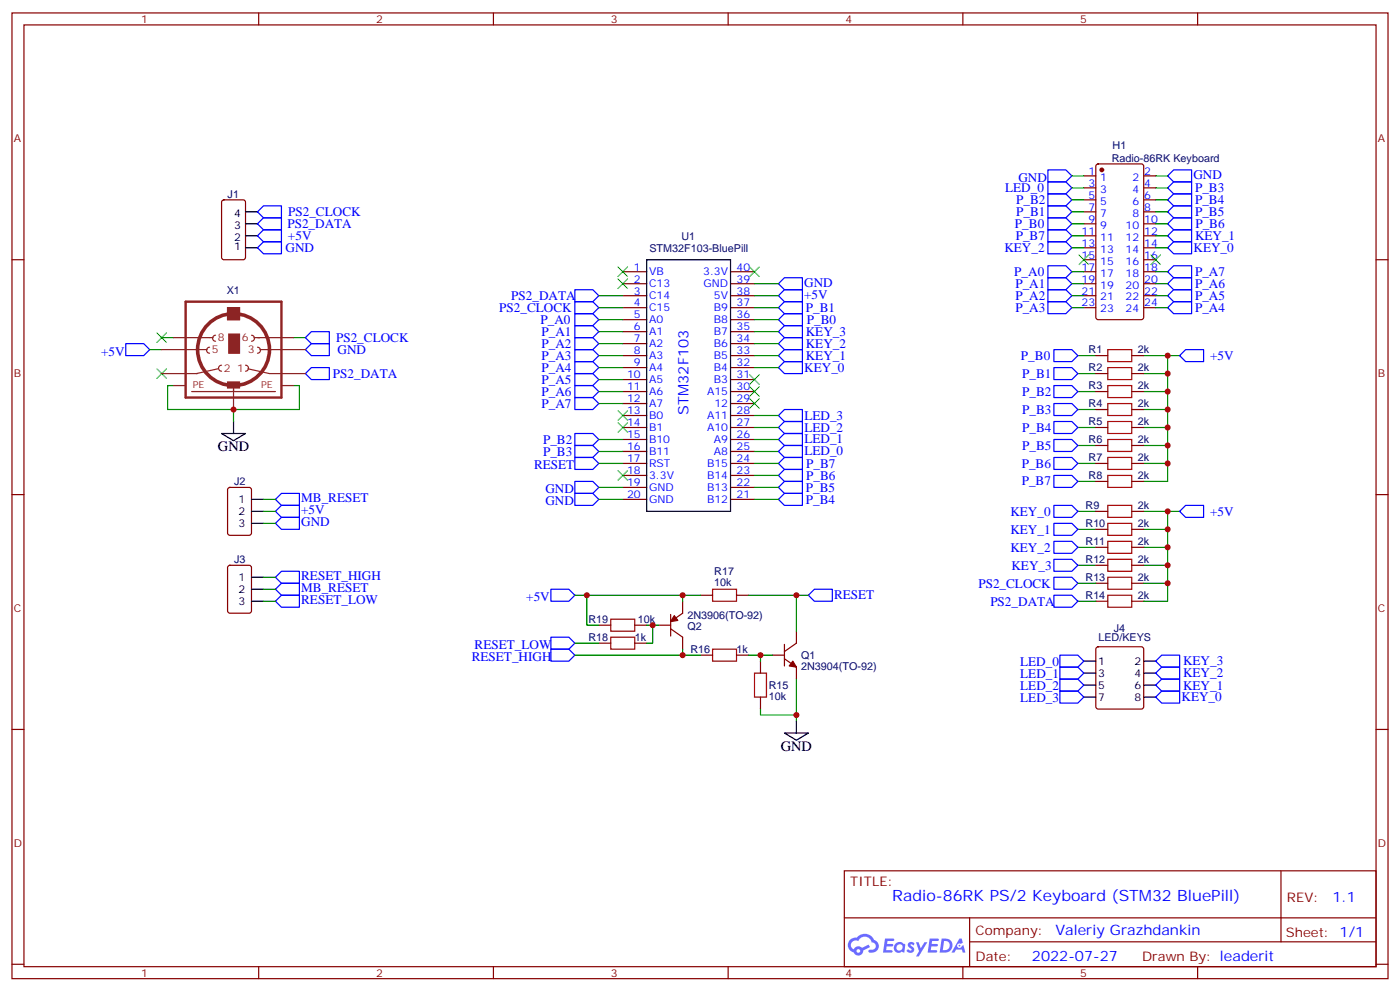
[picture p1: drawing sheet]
<svg xmlns="http://www.w3.org/2000/svg" width="412mm" height="292mm" viewBox="0 0 412 292" stroke-linecap="round" stroke-linejoin="round" font-family="sans-serif">
<g fill="none" stroke="#870000" stroke-width=".35">
<path d="M3.5 3.8h405.4v284.3h-405.4zM7.1 7.3h398.2v277.3h-398.2zM76.2 3.8v3.5M145.3 3.8v3.5M214.5 3.8v3.5M283.6 3.8v3.5M352.8 3.8v3.5M3.5 76.5h3.6M405.3 76.5h3.6M3.5 145.6h3.6M405.3 145.6h3.6M3.5 214.8h3.6"/>
<path d="M405.3 214.8h3.6M248.7 256.4h156.6v28.2h-156.6zM377.3 256.4v20.9M248.7 270.2h156.5M285.6 277.3h119.6M285.6 270.2v14.2M3.5 283.9h3.6M76.2 284.6v3.5M145.3 284.6v3.5M214.5 284.6v3.5M283.6 284.6v3.5M352.8 284.6v3.5"/>
<path d="M405.3 283.9h3.6"/>
</g>
<g fill="#5487ff">
<path d="M267.7 277.6a1.22 1.22 0 0 1 1.7 .2l-.4 .6a.47 .47 0 0 0-.3-.4 .47 .47 0 0 0-.5 .2l.1 .2a1.14 1.14 0 0 1 .8 1.8 1.14 1.14 0 0 1-1.9 0l-.2-.2 .5-.6 .7 .5a.29 .29 0 0 0 .3-.3 .29 .29 0 0 0-.2-.3 1.04 1.04 0 0 1-.6-1.7z"/>
<path d="M260.7 276.3h2.4l.3 .2-.2 .5-1.8 .1-.1 .8h1.5l.3 .4-.3 .4h-1.6l-.2 1.1h1.7l.2 .3-.2 .3-2.6 .1z"/>
<path d="M273.8 276.3h2.4l.3 .2-.1 .5-1.8 .1-.2 .8h1.6l.3 .4-.4 .4h-1.6l-.1 1.1h1.7l.2 .3-.2 .3-2.6 .1z"/>
<path d="M282.6 276.3h.7l.3 1.3-.6 .3a.69 .69 0 0 0-1 .3 .69 .69 0 0 0 .4 .9 .69 .69 0 0 0 .9-.6l.5-.2 .6 2.2h-.8l-.2-.9h-1.8l-.5 .9h-.8z"/>
<path d="M269.8 277.4h.8l.6 1.8 1.1-1.8h.9l-2.6 4.2h-.8l.9-1.5z"/>
<path d="M277.4 276.3l-.6 4.2h1.3a2.11 2.11 0 0 0 2.5-2.1 2.11 2.11 0 0 0-2.5-2.1zM278.1 277.1a1.39 1.39 0 0 1 1.7 1.4 1.39 1.39 0 0 1-1.8 1.3h-.3z"/>
<path d="M263.7 277.9a1.54 1.54 0 0 0-.1 2.2 1.54 1.54 0 0 0 2.2 .1l.6 .3 .3-2.3-.2-.3h-.4a1.49 1.49 0 0 0-2.4 0zM264 278.9a.94 .94 0 0 1 1.8 0 .94 .94 0 0 1-1.8 0z"/>
<path d="M250.4 276.7a2.18 2.18 0 0 0 1.1 3.7 1.44 1.44 0 0 0 1.6 .9 1.44 1.44 0 0 0 1.2-1.4l2-1.1-.5-.7-1.9 1a1.47 1.47 0 0 0-2.4 .4 1.39 1.39 0 0 1-.7-1.9 1.39 1.39 0 0 1 2-.5 2.12 2.12 0 0 1 2.2-1.3 2.12 2.12 0 0 1 1.9 1.7 1.14 1.14 0 0 1 1.1 1.4 1.14 1.14 0 0 1-1.7 .7 .43 .43 0 0 0-.5 .4 .43 .43 0 0 0 .4 .5 1.98 1.98 0 0 0 2.5-1.2 1.98 1.98 0 0 0-1.2-2.6 3.1 3.1 0 0 0-5.3-.6l-.9 .1zM252.3 280a.55 .55 0 0 1 1.1 0 .55 .55 0 0 1-1.1 0z"/>
<circle cx="282.6" cy="278.4" r=".26"/>
</g>
<g fill="none" stroke="#00f" stroke-width=".35">
<path d="M308.7 53.6h5.3l1.7 1.7-1.7 1.8h-5.3zM308.7 57.1h5.3l1.7 1.7-1.7 1.8h-5.3zM308.7 50h5.3l1.7 1.8-1.7 1.8h-5.3zM344 55.3l1.7-1.7h5.3v3.5h-5.3zM345.7 57.1h5.3v3.5h-5.3l-1.7-1.8zM345.7 50h5.3v3.6h-5.3l-1.7-1.8zM75.8 62.4l1.8-1.8h5.3v3.5h-5.3zM75.8 69.4l1.8-1.7h5.3v3.5h-5.3zM75.8 73l1.8-1.8h5.3v3.5h-5.3zM75.8 65.9l1.8-1.8h5.3v3.6h-5.3zM308.7 78.2h5.3l1.7 1.8-1.7 1.8h-5.3zM308.7 60.6h5.3l1.7 1.8-1.7 1.7h-5.3z"/>
<path d="M308.7 64.1h5.3l1.7 1.8-1.7 1.8h-5.3zM308.7 67.7h5.3l1.7 1.7-1.7 1.8h-5.3zM308.7 71.2h5.3l1.7 1.8-1.7 1.7h-5.3zM344 62.4l1.7-1.8h5.3v3.5h-5.3zM344 69.4l1.7-1.7h5.3v3.5h-5.3zM345.7 64.1h5.3v3.6h-5.3l-1.7-1.8zM345.7 71.2h5.3v3.5h-5.3l-1.7-1.7zM90 99.4l1.7-1.8h5.3v3.6h-5.3zM169.3 88.8h5.3l1.8 1.8-1.8 1.8h-5.3zM169.3 85.3h5.3l1.8 1.8-1.8 1.7h-5.3zM169.3 92.4h5.3l1.8 1.7-1.8 1.8h-5.3zM169.3 95.9h5.3l1.8 1.7-1.8 1.8h-5.3z"/>
<path d="M169.3 99.4h5.3l1.8 1.8-1.8 1.7h-5.3zM229.3 83.5l1.8-1.7h5.3v3.5h-5.3zM229.3 87.1l1.8-1.8h5.3v3.5h-5.3zM229.3 94.1l1.8-1.7h5.3v3.5h-5.3zM229.3 90.6l1.8-1.8h5.3v3.6h-5.3zM229.3 97.6l1.8-1.7h5.3v3.5h-5.3zM308.7 81.8h5.3l1.7 1.7-1.7 1.8h-5.3zM308.7 85.3h5.3l1.7 1.8-1.7 1.7h-5.3zM308.7 88.8h5.3l1.7 1.8-1.7 1.8h-5.3zM344 80l1.7-1.8h5.3v3.6h-5.3zM344 87.1l1.7-1.8h5.3v3.5h-5.3zM345.7 81.8h5.3v3.5h-5.3l-1.7-1.8z"/>
<path d="M345.7 88.8h5.3v3.6h-5.3l-1.7-1.8zM37 101.2h5.3l1.8 1.7-1.8 1.8h-5.3zM90 102.9l1.7-1.7h5.3v3.5h-5.3zM91.7 108.2h5.3v3.6h-5.3l-1.7-1.8zM169.3 102.9h5.3l1.8 1.8-1.8 1.8h-5.3zM169.3 106.5h5.3l1.8 1.7-1.8 1.8h-5.3zM169.3 110h5.3l1.8 1.8-1.8 1.7h-5.3zM169.3 113.5h5.3l1.8 1.8-1.8 1.8h-5.3zM169.3 117.1h5.3l1.8 1.7-1.8 1.8h-5.3zM229.3 108.2l1.8-1.7h5.3v3.5h-5.3zM229.3 104.7l1.8-1.8h5.3v3.6h-5.3zM229.3 101.2l1.8-1.8h5.3v3.5h-5.3z"/>
<path d="M310.4 102.9h5.3l1.8 1.8-1.8 1.8h-5.3zM310.4 108.2h5.3l1.8 1.8-1.8 1.8h-5.3zM310.4 113.5h5.3l1.8 1.8-1.8 1.8h-5.3zM310.4 118.8h5.3l1.8 1.8-1.8 1.7h-5.3zM347.5 104.7l1.7-1.8h5.3v3.6h-5.3zM169.3 127.6h5.3l1.8 1.8-1.8 1.8h-5.3zM169.3 131.2h5.3l1.8 1.7-1.8 1.8h-5.3zM169.3 134.7h5.3l1.8 1.8-1.8 1.7h-5.3zM229.3 140l1.8-1.8h5.3v3.5h-5.3zM229.3 136.5l1.8-1.8h5.3v3.5h-5.3zM229.3 132.9l1.8-1.7h5.3v3.5h-5.3zM229.3 129.4l1.8-1.8h5.3v3.6h-5.3z"/>
<path d="M229.3 122.3l1.8-1.7h5.3v3.5h-5.3zM231.1 124.1h5.3v3.5h-5.3l-1.8-1.7zM310.4 124.1h5.3l1.8 1.8-1.8 1.7h-5.3zM310.4 129.4h5.3l1.8 1.8-1.8 1.7h-5.3zM310.4 134.7h5.3l1.8 1.8-1.8 1.7h-5.3zM310.4 140h5.3l1.8 1.7-1.8 1.8h-5.3zM81.1 147l1.8-1.7h5.3v3.5h-5.3zM81.1 150.6l1.8-1.8h5.3v3.5h-5.3zM81.1 154.1l1.8-1.8h5.3v3.6h-5.3zM169.3 145.3h5.3l1.8 1.7-1.8 1.8h-5.3zM169.3 141.7h5.3l1.8 1.8-1.8 1.8h-5.3zM229.3 147l1.8-1.7h5.3v3.5h-5.3z"/>
<path d="M231.1 141.7h5.3v3.6h-5.3l-1.8-1.8zM310.4 148.8h5.3l1.8 1.8-1.8 1.7h-5.3zM310.4 154.1h5.3l1.8 1.8-1.8 1.7h-5.3zM310.4 159.4h5.3l1.8 1.7-1.8 1.8h-5.3zM349.2 148.8h5.3v3.5h-5.3l-1.7-1.7zM81.1 173.5l1.8-1.8h5.3v3.6h-5.3zM81.1 170l1.8-1.8h5.3v3.5h-5.3zM81.1 177l1.8-1.7h5.3v3.5h-5.3zM162.3 173.5h5.3l1.7 1.8-1.7 1.7h-5.3zM238.1 175.3l1.8-1.8h5.3v3.5h-5.3zM310.4 170h5.3l1.8 1.7-1.8 1.8h-5.3zM310.4 175.3h5.3l1.8 1.7-1.8 1.8h-5.3z"/>
<path d="M310.4 164.7h5.3l1.8 1.7-1.8 1.8h-5.3zM162.3 187.6h5.3l1.7 1.8-1.7 1.7h-5.3zM162.3 191.1h5.3l1.7 1.8-1.7 1.8h-5.3zM312.2 200h5.3l1.8 1.7-1.8 1.8h-5.3zM312.2 196.4h5.3l1.8 1.8-1.8 1.8h-5.3zM312.2 192.9h5.3l1.8 1.8-1.8 1.7h-5.3zM340.4 198.2l1.8-1.8h5.3v3.6h-5.3zM342.2 192.9h5.3v3.5h-5.3l-1.8-1.7zM312.2 203.5h5.3l1.8 1.7-1.8 1.8h-5.3zM340.4 201.7l1.8-1.7h5.3v3.5h-5.3zM340.4 205.2l1.8-1.7h5.3v3.5h-5.3z"/>
</g>
<g fill="none" stroke="#008700" stroke-width=".35">
<path d="M315.7 55.3h3.6M315.7 58.8h3.6M315.7 51.8h3.6M340.4 55.3h3.6M340.4 58.8h3.6M340.4 51.8h3.6M315.7 62.4h3.6M315.7 65.9h3.6M315.7 69.4h3.6M315.7 73h3.6M340.4 62.4h3.6M340.4 65.9h3.6"/>
<path d="M340.4 69.4h3.6M340.4 73h3.6M47.6 99.4h3.6M86.4 99.4h3.6M176.4 87.1h7M176.4 90.6h7M176.4 97.6h7M176.4 94.1h7M222.2 83.5h7.1M222.2 87.1h7.1M222.2 90.6h7.1M222.2 97.6h7.1"/>
<path d="M222.2 94.1h7.1M315.7 80h3.6M315.7 83.5h3.6M315.7 87.1h3.6M315.7 90.6h3.6M340.4 80h3.6M340.4 83.5h3.6M340.4 87.1h3.6M340.4 90.6h3.6M44.1 102.9h3.5M51.2 113.5h-1.8v7.1h19.4M86.4 113.5h1.8v7.1h-19.4v3.5"/>
<path d="M176.4 118.8h7M176.4 115.3h7M176.4 111.8h7M176.4 108.2h7M176.4 104.7h7M176.4 101.2h7M222.2 108.2h7.1M222.2 104.7h7.1M222.2 101.2h7.1M317.5 115.3h5.3M317.5 104.7h5.3M317.5 110h5.3"/>
<path d="M336.9 115.3h7.1M336.9 104.7h10.6M344 110v31.7h-7.1M344 104.7v5.3h-7.1M176.4 136.5h7M176.4 129.4h7M176.4 132.9h7M222.2 136.5h7.1M222.2 129.4h7.1M222.2 132.9h7.1M222.2 140h7.1M222.2 125.9h7.1"/>
<path d="M222.2 122.3h7.1M317.5 136.5h5.3M317.5 120.6h5.3M317.5 125.9h5.3M317.5 131.2h5.3M336.9 136.5h7.1M336.9 120.6h7.1M336.9 125.9h7.1M336.9 131.2h7.1M77.6 147h3.5M77.6 150.6h3.5M77.6 154.1h3.5"/>
<path d="M176.4 143.5h7M176.4 147h7M222.2 143.5h7.1M222.2 147h7.1M317.5 155.9h5.3M317.5 150.6h5.3M317.5 141.7h5.3M336.9 155.9h7.1M336.9 150.6h10.6M344 150.6v15.8h-7.1M77.6 173.5h3.5M77.6 177h3.5"/>
<path d="M77.6 170h3.5M169.3 175.3h37.1M172.9 175.3v8.8h3.5M201.1 175.3v1.7M220.5 175.3h14.1v10.5M234.6 175.3h3.5M317.5 161.1h5.3M317.5 166.4h5.3M317.5 171.7h5.3M317.5 177h5.3M336.9 161.1h7.1M344 166.4v5.3h-7.1"/>
<path d="M344 171.7v5.3h-7.1M169.3 192.9h31.8M169.3 189.4h7.1M190.5 184.1h3.5M192.3 184.1v5.3h-1.8M201.1 191.1v1.8h5.3M220.5 192.9h7M224 192.9v1.8M234.6 200v10.5M224 208.8v1.7h10.6v1.8"/>
</g>
<g fill="none" stroke="#000" stroke-width=".35">
<path d="M72.3 73h3.5M72.3 69.4h3.5M72.3 65.9h3.5M72.3 62.4h3.5M190.5 76.5h24.7v74.1h-24.7zM65.3 127.6h7l-3.5 2.2zM68.8 124.1v3.5M74.1 154.1h3.5M74.1 147h3.5M74.1 150.6h3.5M74.1 177h3.5M74.1 170h3.5"/>
<path d="M74.1 173.5h3.5M319.3 194.7h3.5M319.3 198.2h3.5M336.9 194.7h3.5M336.9 198.2h3.5M231.1 215.8h7l-3.5 2.1zM234.6 212.3v3.5M319.3 201.7h3.5M319.3 205.2h3.5M336.9 201.7h3.5M336.9 205.2h3.5"/>
</g>
<g fill="none" stroke="#3c3" stroke-width=".35">
<path d="M182 78.6l2.9 2.8M184.9 78.6l-2.9 2.8M220.8 78.6l2.9 2.8M223.7 78.6l-2.9 2.8M317.9 75.1l2.8 2.8M320.7 75.1l-2.8 2.8M339 75.1l2.8 2.8M341.8 75.1l-2.8 2.8M46.2 98l2.8 2.8M49 98l-2.8 2.8M182 82.1l2.9 2.8M184.9 82.1l-2.9 2.8"/>
<path d="M46.2 108.6l2.8 2.8M49 108.6l-2.8 2.8M220.8 110.3l2.9 2.9M220.8 113.9l2.9 2.8M220.8 117.4l2.9 2.8M223.7 110.3l-2.9 2.9M223.7 113.9l-2.9 2.8M223.7 117.4l-2.9 2.8M182 138.6l2.9 2.8M182 120.9l2.9 2.9M182 124.5l2.9 2.8M184.9 138.6l-2.9 2.8"/>
<path d="M184.9 120.9l-2.9 2.9M184.9 124.5l-2.9 2.8"/>
</g>
<g fill="none" stroke="#8c2424" stroke-width=".35">
<path d="M51.2 99.4h11.6M63.5 98.7a.88 .88 0 0 0-.9 .9 .88 .88 0 0 0 .9 .9M67 90.6h3.6v3.5h-3.6zM74.1 98.7a.88 .88 0 0 1 .9 .9 .88 .88 0 0 1-.9 .9M74.8 99.4h11.6M47.6 102.9h13.4M47.6 110h10.6M51.2 113.5h3.5M56.4 115.3h24.7M61.7 102.2a.88 .88 0 0 0-.8 .9 .88 .88 0 0 0 .8 .9M64.2 108.6l-6.3 1.4M65.3 107.5a.88 .88 0 0 0-.9 .9 .88 .88 0 0 0 .9 .9"/>
<path d="M68.8 113.5v7.1M72.3 107.5a.88 .88 0 0 1 .9 .9 .88 .88 0 0 1-.9 .9M73 108.6l6.4 1.4h10.6M75.8 102.2a.88 .88 0 0 1 .9 .9 .88 .88 0 0 1-.9 .9M76.6 102.9h13.4M82.9 113.5h3.5"/>
</g>
<path d="M54.7 88.8h28.2v28.3h-28.2z" fill="none" stroke="#8c2424" stroke-width=".71"/>
<circle cx="68.8" cy="102.9" r="10.6" fill="none" stroke="#8c2424" stroke-width="1.1"/>
<g fill="#8c2424" stroke="#8c2424" stroke-width=".35">
<path d="M67 90.6h3.6v3.5h-3.6z"/>
<path d="M67 112.5h3.6v1.7h-3.6z"/>
<path d="M67.4 98.4h3.2v5.6h-3.2z"/>
</g>
<g fill="none" stroke="#870000" stroke-width=".35">
<path d="M65.5 59l.5-.2h5.6l.7 .5v16.5l-.4 .6-5.9 .1-.7-.5v-16.5zM319.3 51.8h3.5M319.3 55.3h3.5M319.3 58.8h3.5M323 48.5l.5-.2h12.7l.6 .4 .1 44.7-.5 .7h-12.9l-.7-.4v-44.7zM336.9 51.8h3.5M336.9 55.3h3.5M336.9 58.8h3.5M319.3 62.4h3.5M319.3 65.9h3.5M319.3 76.5h3.5M319.3 69.4h3.5"/>
<path d="M319.3 73h3.5M336.9 62.4h3.5M336.9 65.9h3.5M336.9 76.5h3.5M336.9 69.4h3.5M336.9 73h3.5M183.4 90.6h7.1M183.4 87.1h7.1M183.4 83.5h7.1M183.4 80h7.1M183.4 94.1h7.1M183.4 97.6h7.1"/>
<path d="M215.2 90.6h7M215.2 87.1h7M215.2 83.5h7M215.2 80h7M215.2 94.1h7M215.2 97.6h7M319.3 90.6h3.5M319.3 87.1h3.5M319.3 83.5h3.5M319.3 80h3.5M336.9 90.6h3.5M336.9 87.1h3.5"/>
<path d="M336.9 83.5h3.5M336.9 80h3.5M183.4 101.2h7.1M183.4 104.7h7.1M183.4 108.2h7.1M183.4 111.8h7.1M183.4 115.3h7.1M183.4 118.8h7.1M215.2 101.2h7M215.2 104.7h7M215.2 108.2h7M215.2 111.8h7"/>
<path d="M215.2 115.3h7M215.2 118.8h7M322.8 104.7h3.5M322.8 115.3h3.5M322.8 110h3.5M333.4 104.7h3.5M333.4 115.3h3.5M333.4 110h3.5M183.4 122.3h7.1M183.4 125.9h7.1M183.4 129.4h7.1M183.4 132.9h7.1"/>
<path d="M183.4 136.5h7.1M183.4 140h7.1M215.2 122.3h7M215.2 125.9h7M215.2 129.4h7M215.2 132.9h7M215.2 136.5h7M215.2 140h7M322.8 125.9h3.5M322.8 136.5h3.5M322.8 131.2h3.5M322.8 120.6h3.5"/>
<path d="M333.4 125.9h3.5M333.4 136.5h3.5M333.4 131.2h3.5M333.4 120.6h3.5M67.3 143.7l.4-.2h5.7l.6 .4 .1 13-.5 .7h-5.9l-.6-.4-.1-13zM183.4 143.5h7.1M183.4 147h7.1M215.2 143.5h7M215.2 147h7M322.8 155.9h3.5M322.8 150.6h3.5M322.8 141.7h3.5"/>
<path d="M333.4 155.9h3.5M333.4 150.6h3.5M333.4 141.7h3.5M67.3 166.6l.4-.2h5.7l.6 .5 .1 12.9-.5 .7-5.9 .1-.6-.5-.1-13zM201.1 177v3.6l-3.5 2.4M206.4 175.3h3.5M217 175.3h3.5M322.8 166.4h3.5M322.8 161.1h3.5M322.8 171.7h3.5M322.8 177h3.5M333.4 166.4h3.5"/>
<path d="M333.4 161.1h3.5M333.4 171.7h3.5M333.4 177h3.5M176.4 184.1h3.5M176.4 189.4h3.5M187 184.1h3.5M187 189.4h3.5M194 184.1h3.6M197.6 180.9v6.4M197.6 185.1l3.5 2.5v3.5M206.4 192.9h3.5M217 192.9h3.5"/>
<path d="M224 194.7v3.5M227.5 192.9h3.6M231.1 194l3.5 2.4v3.6M231.1 189.7v6.4M234.6 185.8v3.6l-3.5 2.4M323 190.6l.5-.2h12.7l.5 .2 .2 .5v17l-.2 .5-.5 .2h-12.7l-.5-.3-.2-.4v-17zM224 205.2v3.6"/>
</g>
<g fill="#870000" stroke="#870000" stroke-width=".35">
<path d="M233.5 194.7l1.1 1.7-2.1-.3z"/>
<path d="M198.6 181.3l1.1 1.4-2.1 .3z"/>
<circle cx="324.6" cy="50" r=".53"/>
</g>
<g fill="none" stroke="#a10000" stroke-width=".35">
<path d="M326.3 118.8h7.1v3.5h-7.1zM326.3 113.5h7.1v3.6h-7.1zM326.3 108.2h7.1v3.6h-7.1zM326.3 102.9h7.1v3.6h-7.1zM326.3 140h7.1v3.5h-7.1zM326.3 134.7h7.1v3.5h-7.1zM326.3 129.4h7.1v3.5h-7.1zM326.3 124.1h7.1v3.5h-7.1zM326.3 159.4h7.1v3.5h-7.1zM326.3 154.1h7.1v3.5h-7.1zM326.3 148.8h7.1v3.5h-7.1zM209.9 173.5h7.1v3.5h-7.1z"/>
<path d="M326.3 164.7h7.1v3.5h-7.1zM326.3 170h7.1v3.5h-7.1zM326.3 175.3h7.1v3.5h-7.1zM179.9 182.3h7.1v3.5h-7.1zM179.9 187.6h7.1v3.5h-7.1zM209.9 191.1h7.1v3.6h-7.1zM222.2 198.2h3.6v7h-3.6z"/>
</g>
<g fill="#c00">
<circle cx="68.8" cy="120.6" r=".88"/>
<circle cx="344" cy="161.1" r=".88"/>
<circle cx="344" cy="155.9" r=".88"/>
<circle cx="344" cy="150.6" r=".88"/>
<circle cx="344" cy="136.5" r=".88"/>
<circle cx="344" cy="131.2" r=".88"/>
<circle cx="344" cy="125.9" r=".88"/>
<circle cx="344" cy="120.6" r=".88"/>
<circle cx="344" cy="115.3" r=".88"/>
<circle cx="344" cy="110" r=".88"/>
<circle cx="344" cy="104.7" r=".88"/>
<circle cx="344" cy="166.4" r=".88"/>
<circle cx="234.6" cy="210.5" r=".88"/>
<circle cx="224" cy="192.9" r=".88"/>
<circle cx="234.6" cy="175.3" r=".88"/>
<circle cx="201.1" cy="175.3" r=".88"/>
<circle cx="172.9" cy="175.3" r=".88"/>
<circle cx="192.3" cy="184.1" r=".88"/>
<circle cx="201.1" cy="192.9" r=".88"/>
<circle cx="344" cy="171.7" r=".88"/>
</g>
<text font-size="4.6" fill="#00f" x="262.8" y="265.2">Radio-86RK PS/2 Keyboard (STM32 BluePill)</text>
<g font-size="4.2" fill="#00f">
<text x="202.8" y="122.1" transform="rotate(-90 202.8 122.1)">STM32F103</text>
<text x="392.5" y="265.7">1.1</text>
<text x="310.9" y="275.2">Valeriy Grazhdankin</text>
<text x="304" y="283">2022-07-27</text>
</g>
<g font-size="4.2">
<text x="64.2" y="132.9">GND</text>
<text x="230" y="221.1">GND</text>
</g>
<g font-size="3.9" fill="#00f">
<text x="300" y="53.6">GND</text>
<text x="351.5" y="52.7">GND</text>
<text x="296.1" y="56.6">LED_0</text>
<text x="352" y="56.6">P_B3</text>
<text x="84.9" y="63.7">PS2_CLOCK</text>
<text x="299.3" y="60.1">P_B2</text>
<text x="299.3" y="63.7">P_B1</text>
<text x="352" y="60.1">P_B4</text>
<text x="352" y="63.7">P_B5</text>
<text x="84.6" y="67.2">PS2_DATA</text>
<text x="84.8" y="70.7">+5V</text>
<text x="299" y="67.2">P_B0</text>
<text x="299.2" y="70.7">P_B7</text>
<text x="352" y="70.7">KEY_1</text>
<text x="352.1" y="67.2">P_B6</text>
<text x="84.1" y="74.3">GND</text>
<text x="295.9" y="74.2">KEY_2</text>
<text x="351.6" y="74.3">KEY_0</text>
<text x="298.8" y="81.3">P_A0</text>
<text x="352" y="81.3">P_A7</text>
<text x="150.6" y="88.4">PS2_DATA</text>
<text x="236.9" y="84.4">GND</text>
<text x="236.9" y="88">+5V</text>
<text x="299.1" y="84.8">P_A1</text>
<text x="299.1" y="88.4">P_A2</text>
<text x="352" y="84.8">P_A6</text>
<text x="352" y="88.4">P_A5</text>
<text x="147.1" y="91.9">PS2_CLOCK</text>
<text x="159.2" y="95.4">P_A0</text>
<text x="237.4" y="91.9">P_B1</text>
<text x="237.7" y="95.4">P_B0</text>
<text x="299.1" y="91.8">P_A3</text>
<text x="352" y="91.9">P_A4</text>
<text x="99" y="100.7">PS2_CLOCK</text>
<text x="159.5" y="98.9">P_A1</text>
<text x="237.4" y="98.8">KEY_3</text>
<text x="29.8" y="104.7">+5V</text>
<text x="99.5" y="104.3">GND</text>
<text x="159.5" y="102.5">P_A2</text>
<text x="159.5" y="106">P_A3</text>
<text x="237.4" y="106">KEY_1</text>
<text x="237.4" y="102.3">KEY_2</text>
<text x="300.8" y="105.9">P_B0</text>
<text x="356.5" y="106">+5V</text>
<text x="98.1" y="111.3">PS2_DATA</text>
<text x="159.5" y="109.5">P_A4</text>
<text x="159.5" y="113.1">P_A5</text>
<text x="236.9" y="109.4">KEY_0</text>
<text x="301.1" y="111.2">P_B1</text>
<text x="159.5" y="116.6">P_A6</text>
<text x="301.1" y="116.5">P_B2</text>
<text x="159.5" y="120.1">P_A7</text>
<text x="237" y="123.5">LED_3</text>
<text x="301.1" y="121.8">P_B3</text>
<text x="160" y="130.6">P_B2</text>
<text x="237" y="130.6">LED_1</text>
<text x="237" y="127">LED_2</text>
<text x="301.1" y="127.1">P_B4</text>
<text x="160" y="134.1">P_B3</text>
<text x="237" y="134.1">LED_0</text>
<text x="237.5" y="137.8">P_B7</text>
<text x="301" y="137.7">P_B6</text>
<text x="301.1" y="132.4">P_B5</text>
<text x="157.3" y="138.1">RESET</text>
<text x="237.5" y="141.3">P_B6</text>
<text x="301" y="142.9">P_B7</text>
<text x="88.7" y="147.9">MB_RESET</text>
<text x="160.7" y="148.7">GND</text>
<text x="160.7" y="145.1">GND</text>
<text x="237.4" y="148.3">P_B4</text>
<text x="237.4" y="144.8">P_B5</text>
<text x="88.7" y="151.5">+5V</text>
<text x="88.7" y="155">GND</text>
<text x="297.6" y="151.9">KEY_0</text>
<text x="356.5" y="151.9">+5V</text>
<text x="297.6" y="157.2">KEY_1</text>
<text x="297.6" y="162.4">KEY_2</text>
<text x="297.9" y="167.9">KEY_3</text>
<text x="88.7" y="170.9">RESET_HIGH</text>
<text x="288.2" y="173.1">PS2_CLOCK</text>
<text x="88.7" y="174.4">MB_RESET</text>
<text x="88.7" y="177.9">RESET_LOW</text>
<text x="155" y="177">+5V</text>
<text x="245.7" y="176.3">RESET</text>
<text x="291.7" y="178.3">PS2_DATA</text>
<text x="139.8" y="191.1">RESET_LOW</text>
<text x="139" y="194.6">RESET_HIGH</text>
<text x="300.5" y="196">LED_0</text>
<text x="348.5" y="195.8">KEY_3</text>
<text x="300.5" y="203.1">LED_2</text>
<text x="300.5" y="199.6">LED_1</text>
<text x="348.5" y="203">KEY_1</text>
<text x="348.5" y="199.3">KEY_2</text>
<text x="300.5" y="206.7">LED_3</text>
<text x="348" y="206.4">KEY_0</text>
</g>
<g font-size="3.9" fill="#800">
<text x="250.5" y="261">TITLE:</text>
<text x="379.1" y="265.7">REV:</text>
<text x="287.4" y="275.2">Company:</text>
<text x="378.7" y="275.8">Sheet: 1/1</text>
<text x="287.4" y="282.9">Date:</text>
<text x="336.4" y="282.9">Drawn By: leaderit</text>
</g>
<g font-size="3.2" fill="#800">
<text x="41.6" y="6.8">1</text>
<text x="110.8" y="6.8">2</text>
<text x="179.9" y="6.8">3</text>
<text x="249.1" y="6.8">4</text>
<text x="318.2" y="6.8">5</text>
<text x="4.1" y="41.9">A</text>
<text x="405.9" y="41.9">A</text>
<text x="4.1" y="111.1">B</text>
<text x="405.9" y="111.1">B</text>
<text x="4.1" y="180.2">C</text>
<text x="405.9" y="180.2">C</text>
<text x="4.1" y="249.3">D</text>
<text x="405.9" y="249.3">D</text>
<text x="41.6" y="287.6">1</text>
<text x="110.8" y="287.6">2</text>
<text x="179.9" y="287.6">3</text>
<text x="249.1" y="287.6">4</text>
<text x="318.2" y="287.6">5</text>
</g>
<g font-size="3.2" fill="#000080">
<text x="327.5" y="47.6">Radio-86RK Keyboard</text>
<text x="327.7" y="43.9">H1</text>
<text x="67.1" y="58.2">J1</text>
<text x="200.7" y="70.5">U1</text>
<text x="191.3" y="74.1">STM32F103-BluePill</text>
<text x="66.8" y="86.4">X1</text>
<text x="320.7" y="104.1">R1</text>
<text x="335.2" y="104.1">2k</text>
<text x="320.7" y="109.4">R2</text>
<text x="335.2" y="109.4">2k</text>
<text x="320.7" y="119.9">R4</text>
<text x="320.7" y="114.7">R3</text>
<text x="335.2" y="120">2k</text>
<text x="335.2" y="114.7">2k</text>
<text x="320.7" y="125.2">R5</text>
<text x="335.2" y="125.2">2k</text>
<text x="320.7" y="130.5">R6</text>
<text x="335.2" y="130.5">2k</text>
<text x="320.7" y="135.8">R7</text>
<text x="335.2" y="135.8">2k</text>
<text x="68.9" y="142.9">J2</text>
<text x="320.7" y="141.1">R8</text>
<text x="335.2" y="141.1">2k</text>
<text x="319.8" y="149.9">R9</text>
<text x="335.2" y="149.9">2k</text>
<text x="319.8" y="155.2">R10</text>
<text x="335.2" y="155.2">2k</text>
<text x="319.8" y="160.5">R11</text>
<text x="335.2" y="160.5">2k</text>
<text x="68.9" y="165.8">J3</text>
<text x="319.8" y="165.8">R12</text>
<text x="335.2" y="165.8">2k</text>
<text x="210.4" y="172.4">10k</text>
<text x="210.4" y="169.2">R17</text>
<text x="319.8" y="171.1">R13</text>
<text x="335.2" y="171.1">2k</text>
<text x="319.8" y="176.4">R14</text>
<text x="335.2" y="176.4">2k</text>
<text x="173.4" y="183.5">R19</text>
<text x="187.8" y="183.4">10k</text>
<text x="202.5" y="182.2">2N3906(TO-92)</text>
<text x="202.5" y="185.4">Q2</text>
<text x="173.4" y="188.7">R18</text>
<text x="187" y="188.7">1k</text>
<text x="323.6" y="188.7">LED/KEYS</text>
<text x="328.1" y="186.1">J4</text>
<text x="203.4" y="192.3">R16</text>
<text x="217" y="192.3">1k</text>
<text x="236" y="197.3">2N3904(TO-92)</text>
<text x="236" y="194">Q1</text>
<text x="226.5" y="202.9">R15</text>
<text x="226.5" y="206.1">10k</text>
</g>
<g font-size="3.2" fill="#00f">
<text x="320.6" y="51.4">1</text>
<text x="324.1" y="53.2">1</text>
<text x="333.6" y="53.2">2</text>
<text x="337.1" y="51.4">2</text>
<text x="320.6" y="55">3</text>
<text x="320.6" y="58.5">5</text>
<text x="324.1" y="56.7">3</text>
<text x="333.6" y="56.7">4</text>
<text x="337.1" y="58.5">6</text>
<text x="337.1" y="55">4</text>
<text x="320.6" y="62">7</text>
<text x="320.6" y="65.5">9</text>
<text x="324.1" y="60.3">5</text>
<text x="324.1" y="63.8">7</text>
<text x="333.6" y="63.8">8</text>
<text x="333.6" y="60.3">6</text>
<text x="337.1" y="65.5">10</text>
<text x="337.1" y="62">8</text>
<text x="318.6" y="69.1">11</text>
<text x="324.1" y="67.3">9</text>
<text x="324.1" y="70.8">11</text>
<text x="331.6" y="70.8">12</text>
<text x="331.6" y="67.3">10</text>
<text x="337.1" y="69.1">12</text>
<text x="318.6" y="72.6">13</text>
<text x="318.6" y="76.1">15</text>
<text x="324.1" y="74.4">13</text>
<text x="324.1" y="77.9">15</text>
<text x="331.6" y="77.9">16</text>
<text x="331.6" y="74.4">14</text>
<text x="337.1" y="76.1">16</text>
<text x="337.1" y="72.6">14</text>
<text x="186.7" y="83.2">2</text>
<text x="186.7" y="79.7">1</text>
<text x="191.2" y="81.1">VB</text>
<text x="207.1" y="81.1">3.3V</text>
<text x="217" y="79.7">40</text>
<text x="217" y="83.2">39</text>
<text x="318.6" y="79.7">17</text>
<text x="318.6" y="83.2">19</text>
<text x="324.1" y="81.4">17</text>
<text x="331.6" y="81.4">18</text>
<text x="337.1" y="83.2">20</text>
<text x="337.1" y="79.7">18</text>
<text x="186.7" y="86.7">3</text>
<text x="191.2" y="88.1">C14</text>
<text x="191.2" y="84.6">C13</text>
<text x="207.2" y="84.6">GND</text>
<text x="210.3" y="88.1">5V</text>
<text x="217" y="86.7">38</text>
<text x="318.6" y="86.7">21</text>
<text x="324.1" y="84.9">19</text>
<text x="324.1" y="88.5">21</text>
<text x="331.6" y="88.5">22</text>
<text x="331.6" y="84.9">20</text>
<text x="337.1" y="86.7">22</text>
<text x="186.7" y="93.8">5</text>
<text x="186.7" y="90.2">4</text>
<text x="191.2" y="95.2">A0</text>
<text x="191.2" y="91.7">C15</text>
<text x="210.3" y="91.7">B9</text>
<text x="210.3" y="95.2">B8</text>
<text x="217" y="90.2">37</text>
<text x="217" y="93.8">36</text>
<text x="318.6" y="90.2">23</text>
<text x="324.1" y="92">23</text>
<text x="331.6" y="92">24</text>
<text x="337.1" y="90.2">24</text>
<text x="186.7" y="100.8">7</text>
<text x="186.7" y="97.3">6</text>
<text x="191.2" y="98.7">A1</text>
<text x="210.3" y="98.7">B7</text>
<text x="217" y="97.3">35</text>
<text x="217" y="100.8">34</text>
<text x="186.7" y="107.9">9</text>
<text x="186.7" y="104.4">8</text>
<text x="191.2" y="105.8">A3</text>
<text x="191.2" y="102.2">A2</text>
<text x="210.3" y="102.2">B6</text>
<text x="210.3" y="105.8">B5</text>
<text x="217" y="104.4">33</text>
<text x="217" y="107.9">32</text>
<text x="184.7" y="111.4">10</text>
<text x="191.2" y="112.8">A5</text>
<text x="191.2" y="109.3">A4</text>
<text x="210.3" y="109.3">B4</text>
<text x="210.3" y="112.8">B3</text>
<text x="217" y="111.4">31</text>
<text x="184.7" y="118.5">12</text>
<text x="184.7" y="114.9">11</text>
<text x="191.2" y="119.9">A7</text>
<text x="191.2" y="116.3">A6</text>
<text x="208.3" y="116.3">A15</text>
<text x="210.5" y="119.9">12</text>
<text x="217" y="114.9">30</text>
<text x="217" y="118.5">29</text>
<text x="184.7" y="125.5">14</text>
<text x="184.7" y="122">13</text>
<text x="191.2" y="123.4">B0</text>
<text x="208.3" y="123.4">A11</text>
<text x="217" y="122">28</text>
<text x="217" y="125.5">27</text>
<text x="184.7" y="129">15</text>
<text x="191.2" y="130.5">B10</text>
<text x="191.2" y="126.9">B1</text>
<text x="208.3" y="126.9">A10</text>
<text x="210.3" y="130.5">A9</text>
<text x="217" y="129">26</text>
<text x="184.7" y="136.1">17</text>
<text x="184.7" y="132.6">16</text>
<text x="191.2" y="137.5">RST</text>
<text x="191.2" y="134">B11</text>
<text x="208.3" y="137.5">B15</text>
<text x="210.3" y="134">A8</text>
<text x="217" y="132.6">25</text>
<text x="217" y="136.1">24</text>
<text x="184.7" y="143.2">19</text>
<text x="184.7" y="139.6">18</text>
<text x="191.2" y="141">3.3V</text>
<text x="208.3" y="141">B14</text>
<text x="217" y="139.6">23</text>
<text x="217" y="143.2">22</text>
<text x="184.7" y="146.7">20</text>
<text x="191.2" y="148.1">GND</text>
<text x="191.2" y="144.6">GND</text>
<text x="208.3" y="144.6">B13</text>
<text x="208.3" y="148.1">B12</text>
<text x="217" y="146.7">21</text>
</g>
<g font-size="3.2">
<text x="69" y="63.8">4</text>
<text x="69" y="70.8">2</text>
<text x="69" y="67.3">3</text>
<text x="69" y="73.7">1</text>
<text x="70.3" y="148.1">1</text>
<text x="70.3" y="155.2">3</text>
<text x="70.3" y="151.6">2</text>
<text x="70.3" y="171">1</text>
<text x="70.3" y="178.1">3</text>
<text x="70.3" y="174.6">2</text>
<text x="323.5" y="195.7">1</text>
<text x="334.2" y="195.7">2</text>
<text x="323.5" y="199.2">3</text>
<text x="323.5" y="202.8">5</text>
<text x="334.2" y="199.2">4</text>
<text x="334.2" y="202.8">6</text>
<text x="323.5" y="206.3">7</text>
<text x="334.2" y="206.3">8</text>
</g>
<g font-size="3.2" fill="#8d2323">
<text x="64.2" y="100.5">8</text>
<text x="71.3" y="100.5">6</text>
<text x="62.4" y="104">5</text>
<text x="73" y="104">3</text>
<text x="66" y="109.6">2</text>
<text x="69.8" y="109.6">1</text>
</g>
<g font-size="2.8" fill="#8d2323">
<text x="56.8" y="114.2">PE</text>
<text x="76.9" y="114.2">PE</text>
</g>
</svg>
